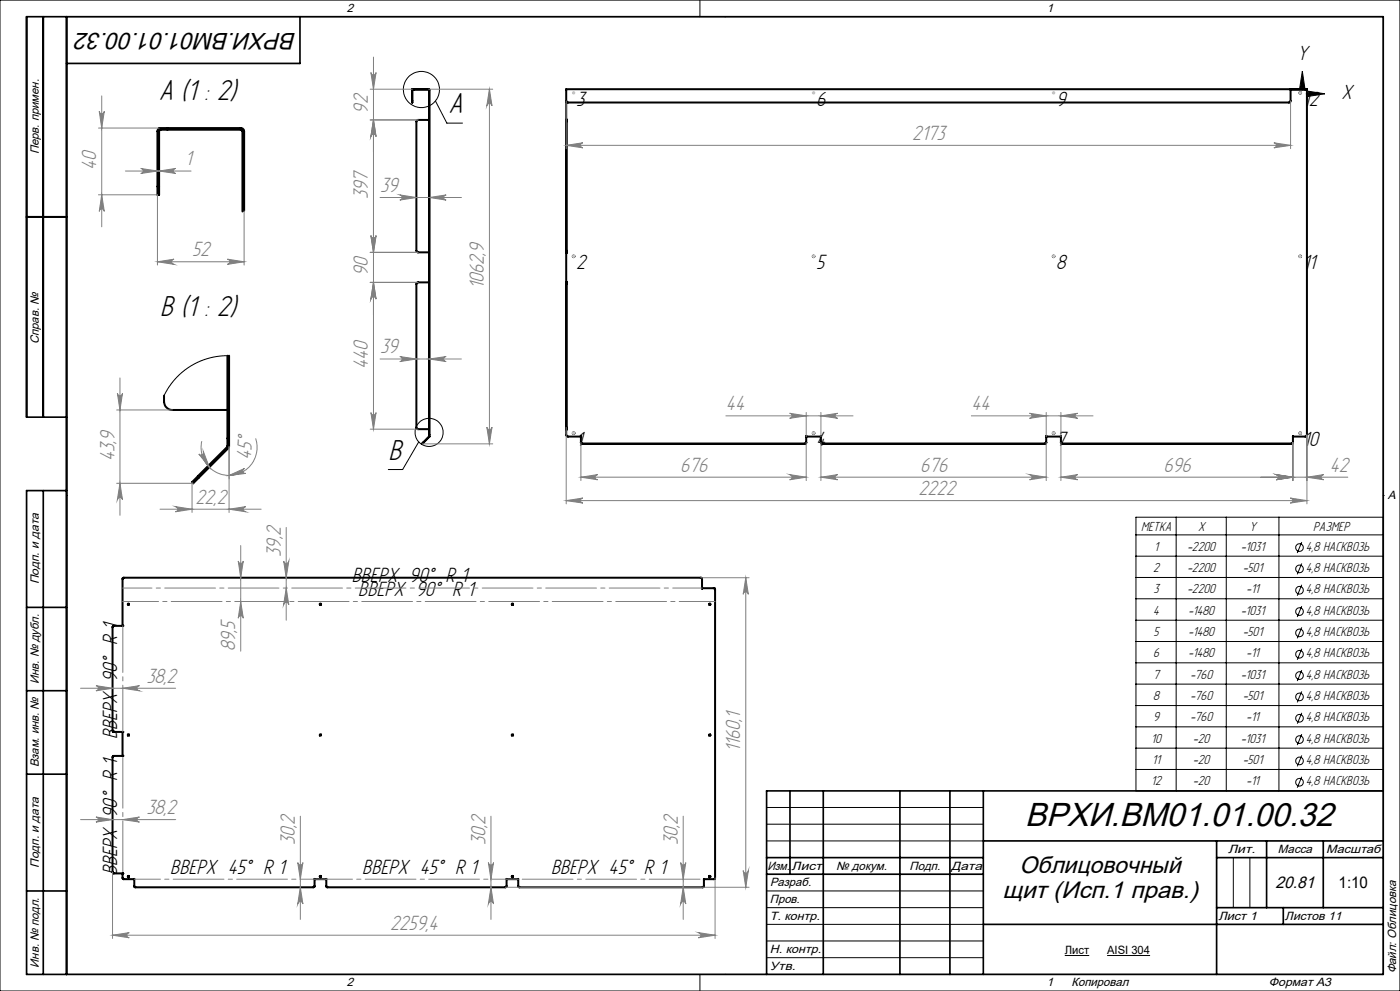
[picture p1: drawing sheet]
<svg xmlns="http://www.w3.org/2000/svg" width="420mm" height="297mm" viewBox="0 0 420 297" stroke-linecap="round" stroke-linejoin="round" font-family="sans-serif">
<g fill="none" stroke="#000" stroke-width=".6">
<path d="M47.7 38.5l-.5 .7v19.2h.5v-19.1l.5-.4M123.6 26.8l.1 3.9zM123.7 26.8l5 .1v103.9M123.7 26.7l5.1 .2v103.9M123.8 26.8l-.1 .1M128.7 35.9h-3.4l-.4 .5v38.7l.4 .5h3.4M170 35.9v39.7M170 35.9h.1M170.1 35.9h.1M170.1 35.9h-.2v-9.2h222.2v103.7l-.5 .4h-3.7M387.2 26.7v3.6l-.4 .4h-216.5l-.4-.5M387.2 26.8l4.9 .1"/>
<path d="M387.2 26.7v.1M8 65h12M73.2 63.1v-23.7a1.02 1.02 0 0 0-1-1h-24.5v.5h24.8l.2 .5v24M170 75.6h.1M170.1 75.6h.1M170.1 75.6l-.2 .1v8.9M128.7 84.6h-3.4l-.4 .5v43l.4 .5h3.4M169.9 84.6l.1 44M170.1 84.6l-.1 44M170.1 84.6h-.2M170.1 84.6h.1M49.2 118.6a4.1 4.1 0 0 0 .8 3.5l.8 .6 .9 .2h16.5"/>
<path d="M68.2 106.6v27.3h.5M68.7 106.6v27.3M68.2 133.7l-10.6 10.8 .4 .3 10.7-10.9M128.7 130.8l-2 2.2 2.1-2.2M128.7 130.8h.1M170 128.6h.1M170.1 128.6h.1M170.1 128.6l-.2 .1 .1 2 .4 .1 3.9-.1v2l.4 .3h66.8l.4-.3v-2h4.4v2l.4 .3h66.8l.4-.3v-2h4.4v2l.4 .3h68.8l.4-.3v-2M174.3 132.6l.4 .4h66.8l.4-.4M174.3 130.8h.1M241.9 130.8h.1M246.3 132.6l.4 .4h66.8l.4-.4"/>
<path d="M246.3 130.8h.1M313.9 130.8h.1M318.3 132.6l.4 .4h68.8l.4-.4M318.3 130.8h.1M387.9 130.7h.1M36.8 219.4v7.1l.2 .1h-3l-.2 .3v34.5l.3 .4h2.9h-.2v1.4l.2 .3h3.3M37 219.4h-2.9l-.3-.4v-31.1l.3-.3h2.9l-.2-.1v-14.1l.2-.3h173.4l.2 .3v3l3.7-.1 .2 .3v86.6l-.2 .3h-3.1M37 219.4h.1M40.3 263.4v2.3l.2 .2h53.6l.3-.3v-2.2l3.5 .1M40.3 263.4h.1M97.9 263.4v2.3l.2 .2h53.6l.3-.3v-2.2h3.5v2.2l.3 .3h55.1l.3-.3v-2.2M97.9 263.4h.1"/>
<path d="M211.2 263.4h.1"/>
<circle cx="390.1" cy="27.8" r=".24"/>
<circle cx="172.1" cy="76.8" r=".25"/>
<circle cx="244.1" cy="76.8" r=".23"/>
<circle cx="316.1" cy="76.8" r=".23"/>
<circle cx="390.1" cy="76.8" r=".24"/>
<circle cx="172.1" cy="129.8" r=".25"/>
<circle cx="244.1" cy="129.8" r=".24"/>
<circle cx="316.1" cy="129.8" r=".24"/>
<circle cx="390.1" cy="129.8" r=".25"/>
<circle cx="38.5" cy="181.1" r=".18"/>
<circle cx="96.1" cy="181.1" r=".19"/>
<circle cx="153.7" cy="181.1" r=".19"/>
<circle cx="212.9" cy="181.1" r=".19"/>
<circle cx="38.5" cy="220.3" r=".18"/>
<circle cx="96.1" cy="220.3" r=".19"/>
<circle cx="153.7" cy="220.3" r=".19"/>
<circle cx="212.9" cy="220.3" r=".19"/>
<circle cx="38.5" cy="262.7" r=".19"/>
<circle cx="96.1" cy="262.7" r=".19"/>
<circle cx="153.7" cy="262.7" r=".19"/>
<circle cx="212.9" cy="262.7" r=".19"/>
</g>
<g fill="none" stroke="#000" stroke-width=".3">
<path d="M0 0h420v297h-420zM20 5h395v287h-395zM210 0v5M217.5 5h.1M130.6 30.3l3.5 6.6h4.6M388.7 26.7h2.4M390.7 21.3l.7 5h-1.5zM390.7 26.3v.4M392.1 27.7v2.4M392.1 28.1h.4M392.5 27.3l5 .8-5 .8zM73.2 63.1l-.5 .3"/>
<path d="M68.7 106.6l-2.8 .1-2.6 .5-3.2 1-2.5 1.3-2.2 1.4-2.5 2.3-2 2.4-1.7 3M125.6 132.4l-4.8 8.3h-4.3M20 148.5h.1M352.8 155v82M367.9 155v82M383.7 155v82M415 148.5h.1M415 155h-74.2v82h74.2M340.8 160.3h74.2M340.8 166.7h74.2M340.8 173.1h74.2M340.8 179.5h74.2"/>
<path d="M390.5 162.5l-1.3 3.2M390.5 168.9l-1.3 3.2M390.5 175.3l-1.3 3.2M340.8 185.9h74.2M340.8 192.3h74.2M340.8 198.6h74.2M390.5 181.6l-1.3 3.3M390.5 188l-1.3 3.3M390.5 194.4l-1.3 3.3M340.8 205h74.2M340.8 211.5h74.2M340.8 217.8h74.2"/>
<path d="M390.5 200.8l-1.3 3.3M390.5 207.2l-1.3 3.3M390.5 213.6l-1.3 3.3M340.8 224.2h74.2M340.8 230.6h74.2M390.5 220l-1.3 3.3M390.5 226.4l-1.3 3.3M390.5 232.8l-1.3 3.3M230 242h65M230 247h65M230 252h65M370 257v15"/>
<path d="M375 257v15M230 267h65M230 272h65M230 277h65M210 292v5M217.5 292h.1M230 282h65M230 287h65M319.4 286.4h7.4M332.1 286.4h12.9"/>
<circle cx="126.4" cy="26.8" r="5.4"/>
<circle cx="128.7" cy="129.6" r="4.2"/>
<circle cx="389.8" cy="164.1" r="1.15"/>
<circle cx="389.8" cy="176.9" r="1.15"/>
<circle cx="389.8" cy="170.5" r="1.14"/>
<circle cx="389.8" cy="183.3" r="1.15"/>
<circle cx="389.8" cy="189.7" r="1.15"/>
<circle cx="389.8" cy="196.1" r="1.15"/>
<circle cx="389.8" cy="208.9" r="1.15"/>
<circle cx="389.8" cy="215.2" r="1.15"/>
<circle cx="389.8" cy="202.5" r="1.15"/>
<circle cx="389.8" cy="234.4" r="1.15"/>
<circle cx="389.8" cy="228.1" r="1.15"/>
<circle cx="389.8" cy="221.7" r="1.15"/>
</g>
<g fill="none" stroke="#c0c0c0" stroke-width=".3">
<path d="M171.6 27.8h1M171.7 27.5l.7 .7M172.1 27.3v1M172.4 27.5l-.7 .7M243.6 27.8h1M243.7 27.5l.7 .7M244.1 27.3v1M244.4 27.5l-.7 .7M315.6 27.8h1M315.7 27.5l.7 .7M316.1 27.3v1M316.4 27.5l-.7 .7"/>
<path d="M389.6 27.8h1M389.7 27.5l.7 .7M390.1 27.3v1M390.4 27.5l-.7 .7M171.6 76.8h1M171.7 76.5l.7 .7M172.1 76.3v1M172.4 76.5l-.7 .7M243.6 76.8h1M243.7 76.5l.7 .7M244.1 76.3v1M244.4 76.5l-.7 .7"/>
<path d="M315.6 76.8h1M315.7 76.5l.7 .7M316.1 76.3v1M316.4 76.5l-.7 .7M389.6 76.8h1M389.7 76.5l.7 .7M390.1 76.3v1M390.4 76.5l-.7 .7M171.6 129.8h1M171.7 129.5l.7 .7M172.1 129.3v1M172.4 129.5l-.7 .7"/>
<path d="M243.6 129.8h1M243.7 129.5l.7 .7M244.1 129.3v1M244.4 129.5l-.7 .7M315.6 129.8h1M315.7 129.5l.7 .7M316.1 129.3v1M316.4 129.5l-.7 .7M389.6 129.8h1M389.7 129.5l.7 .7M390.1 129.3v1M390.4 129.5l-.7 .7"/>
</g>
<g fill="none" stroke="#808080" stroke-width=".3">
<path d="M112 17.1v111.5M29.5 38.4h18.2M29.8 33.4a.76 .76 0 0 0 .7 .7 .76 .76 0 0 0 .8-.7l-.8 5zM30.5 28.7v39.3M111.1 35.9h14.3M111.1 26.7h12.6M111.3 21.7a.78 .78 0 0 0 .7 .7 .78 .78 0 0 0 .8-.7l-.8 5zM112 35.9l.8 5a.78 .78 0 0 0-.8-.7 .78 .78 0 0 0-.7 .7zM128.6 26.7h19.2M146.8 26.7l.8 5a.78 .78 0 0 0-.8-.7 .78 .78 0 0 0-.8 .7zM146.8 26.7v106.3M169.9 30.2v14.4"/>
<path d="M387.2 30.2v14.4M29.5 58.4h17.7M30.5 58.4l.8 5a.76 .76 0 0 0-.8-.8 .76 .76 0 0 0-.7 .8zM37.6 51.3h19.7M42.2 50.5l5 .8-5 .7a.76 .76 0 0 0 .7-.8 .76 .76 0 0 0-.7-.7zM47.2 58.4v21M47.7 51.3l5-.8a.76 .76 0 0 0-.7 .7 .76 .76 0 0 0 .7 .8zM114 59.2h24.4M119.9 58.4l5 .8-5 .8a.78 .78 0 0 0 .8-.8 .78 .78 0 0 0-.8-.8zM128.8 59.2l5-.8a.78 .78 0 0 0-.7 .8 .78 .78 0 0 0 .7 .8zM169.9 43.6h217.3M169.9 43.6l5-.8a.76 .76 0 0 0-.7 .7 .76 .76 0 0 0 .7 .8z"/>
<path d="M382.2 42.8l5 .8-5 .7a.76 .76 0 0 0 .7-.8 .76 .76 0 0 0-.7-.7zM47.2 78.5l5-.8a.78 .78 0 0 0-.7 .8 .78 .78 0 0 0 .7 .7zM47.2 78.5h26M68.2 77.7l5 .8-5 .7a.78 .78 0 0 0 .7-.7 .78 .78 0 0 0-.7-.8zM73.2 63.2v16.2M111.1 75.6h14.3M111.3 70.6a.78 .78 0 0 0 .7 .8 .78 .78 0 0 0 .8-.8l-.8 5zM111.1 84.6h14.3M112 84.6l.8 5a.78 .78 0 0 0-.8-.7 .78 .78 0 0 0-.7 .7zM35.2 117.9a.78 .78 0 0 0 .8 .7 .78 .78 0 0 0 .8-.7l-.8 5zM36 113.3v41.1M114 107.6h24.4"/>
<path d="M119.9 106.9l5 .7-5 .8a.76 .76 0 0 0 .8-.8 .76 .76 0 0 0-.8-.7zM128.8 107.6l5-.7a.76 .76 0 0 0-.7 .7 .76 .76 0 0 0 .7 .8zM35 122.9h16.7M59.7 136.1a.78 .78 0 0 0 1 .2 .78 .78 0 0 0 .3-1l1.8 4.7zM68.7 133.9v19.7M76.7 131.4a8.4 8.4 0 0 1-7.5 11.1 8.4 8.4 0 0 1-8.7-10.3M111.1 128.6h14.3M111.3 123.6a.78 .78 0 0 0 .7 .8 .78 .78 0 0 0 .8-.8l-.8 5zM126.7 133h21.1M146 128a.78 .78 0 0 0 .8 .7 .78 .78 0 0 0 .8-.7l-.8 5zM169.9 128.1v22.9M174.3 132.6v11.4"/>
<path d="M217.8 124.6h38.1M236.9 123.9l5 .7-5 .8a.76 .76 0 0 0 .7-.8 .76 .76 0 0 0-.7-.7zM241.9 123.6v7.2M241.9 132.6v11.4M246.3 132.6v11.4M246.3 123.6v7.2M246.3 124.6l5-.7a.76 .76 0 0 0-.8 .7 .76 .76 0 0 0 .8 .8zM291.4 124.6h36.5M308.9 123.9l5 .7-5 .8a.76 .76 0 0 0 .7-.8 .76 .76 0 0 0-.7-.7zM313.9 132.6v11.4M313.9 123.6v7.2M318.3 124.6l5-.7a.76 .76 0 0 0-.8 .7 .76 .76 0 0 0 .8 .8z"/>
<path d="M318.3 123.6v7.2M318.3 132.6v11.4M387.9 132.6v11.4M392.1 130.3v20.7M35 144.8h23M36 144.8l.8 5a.78 .78 0 0 0-.8-.7 .78 .78 0 0 0-.8 .7zM48 152.6h30.4M52.6 151.8l5 .8-5 .8a.78 .78 0 0 0 .8-.8 .78 .78 0 0 0-.8-.8zM57.6 144.5v9.1M68.7 152.6l5-.8a.78 .78 0 0 0-.7 .8 .78 .78 0 0 0 .7 .8zM68.7 142.5l4.6-2.1a.77 .77 0 0 0-.5 .9 .77 .77 0 0 0 1 .6zM85.9 158.1v27.8"/>
<path d="M169.9 150h222.2M169.9 150l5-.7a.76 .76 0 0 0-.7 .7 .76 .76 0 0 0 .7 .8zM174.3 143h67.6M174.3 143l5-.8a.78 .78 0 0 0-.8 .8 .78 .78 0 0 0 .8 .8zM236.9 142.2l5 .8-5 .8a.78 .78 0 0 0 .7-.8 .78 .78 0 0 0-.7-.8zM246.3 143h67.6M246.3 143l5-.8a.78 .78 0 0 0-.8 .8 .78 .78 0 0 0 .8 .8zM308.9 142.2l5 .8-5 .8a.78 .78 0 0 0 .7-.8 .78 .78 0 0 0-.7-.8zM318.3 143l5-.8a.78 .78 0 0 0-.8 .8 .78 .78 0 0 0 .8 .8zM318.3 143h86.1M382.9 142.2l5 .8-5 .8a.78 .78 0 0 0 .7-.8 .78 .78 0 0 0-.7-.8zM387.1 149.3l5 .7-5 .8a.76 .76 0 0 0 .7-.8 .76 .76 0 0 0-.7-.7z"/>
<path d="M392.1 143l5-.8a.78 .78 0 0 0-.8 .8 .78 .78 0 0 0 .8 .8zM71.5 168.1a.76 .76 0 0 0 .7 .7 .76 .76 0 0 0 .8-.7l-.8 5zM72.2 163.5v31.7M85.1 168.1a.78 .78 0 0 0 .8 .7 .78 .78 0 0 0 .7-.7l-.7 5zM85.9 176.2l.7 5.1a.78 .78 0 0 0-.7-.8 .78 .78 0 0 0-.8 .8zM210.2 173.1h14.5M223.7 173.1l.8 5a.78 .78 0 0 0-.8-.7 .78 .78 0 0 0-.7 .7zM223.7 173.1v92.8M72.2 180.3l.8 5a.76 .76 0 0 0-.8-.7 .76 .76 0 0 0-.7 .7zM24.2 206.3h28.5M28.8 205.5l5 .8-5 .7a.78 .78 0 0 0 .7-.7 .78 .78 0 0 0-.7-.8zM36.8 206.3l5-.8a.78 .78 0 0 0-.7 .8 .78 .78 0 0 0 .7 .7z"/>
<path d="M24.2 245.6h28.5M28.8 244.9l5 .7-5 .8a.76 .76 0 0 0 .7-.8 .76 .76 0 0 0-.7-.7zM36.8 245.6l5-.7a.76 .76 0 0 0-.7 .7 .76 .76 0 0 0 .7 .8zM89.3 258.5a.78 .78 0 0 0 .8 .7 .78 .78 0 0 0 .8-.7l-.8 5zM90.1 244.6v31M146.5 258.5a.78 .78 0 0 0 .8 .7 .78 .78 0 0 0 .8-.7l-.8 5zM147.3 244.6v31M204.2 258.5a.78 .78 0 0 0 .8 .7 .78 .78 0 0 0 .7-.7l-.7 5zM205 244.6v31M33.8 261.3v20M90.1 265.9l.8 5a.78 .78 0 0 0-.8-.7 .78 .78 0 0 0-.8 .7zM147.3 265.9l.8 5a.78 .78 0 0 0-.8-.7 .78 .78 0 0 0-.8 .7z"/>
<path d="M151.6 265.9h73.1M205 265.9l.7 5a.78 .78 0 0 0-.7-.7 .78 .78 0 0 0-.8 .7zM209.5 279.5l5 .8-5 .8a.78 .78 0 0 0 .8-.8 .78 .78 0 0 0-.8-.8zM214.5 263.1v18.2M223 260.9a.78 .78 0 0 0 .7 .8 .78 .78 0 0 0 .8-.8l-.8 5zM33.8 280.3h180.7M33.8 280.3l5-.8a.78 .78 0 0 0-.7 .8 .78 .78 0 0 0 .7 .8z"/>
</g>
<g fill="none" stroke="#000" stroke-width=".5">
<path d="M13 5v120M20 5v287M90 5v14h-70M8 65h12M20 125h-12v-120h407v287h-407v-145h12M13 147v145M8 182h12M8 207h12M8 232h12M237 237v25M247 237v55M270 237v55"/>
<path d="M285 237v55M295 237v55M415 237h-185v55M230 257h65M295 252h120M365 252v40M365 257h50M380 252v20M397 252v20M8 267h12M230 262h65M295 277h120"/>
<path d="M365 272h50M385 272v5"/>
</g>
<path d="M210.6 176.2h-173.8" fill="none" stroke="#808080" stroke-width=".3" stroke-dasharray="15.2 1.3 1.3 1.3" stroke-dashoffset="6.4"/>
<path d="M214.5 180.3h-177.7" fill="none" stroke="#808080" stroke-width=".3" stroke-dasharray="15.2 1.3 1.3 1.3" stroke-dashoffset="4.5"/>
<path d="M36.8 187.6v31.7" fill="none" stroke="#808080" stroke-width=".3" stroke-dasharray="15.2 1.3 1.3 1.3" stroke-dashoffset="1.3"/>
<path d="M36.8 226.5v35.2" fill="none" stroke="#808080" stroke-width=".3" stroke-dasharray="15.2 1.3 1.3 1.3" stroke-dashoffset="-.5"/>
<path d="M155.5 263.5h55.7" fill="none" stroke="#808080" stroke-width=".3" stroke-dasharray="15.2 1.3 1.3 1.3" stroke-dashoffset="-1.2"/>
<path d="M40.3 263.5h57.6M97.9 263.5h57.6" fill="none" stroke="#808080" stroke-width=".3" stroke-dasharray="15.2 1.3 1.3 1.3" stroke-dashoffset="7.4"/>
<path d="M392.5 27.3l5 .8-5 .8zM390.7 21.3l.7 5h-1.5zM391.9 27.8l-.2 .3h.4h-.4a.35 .35 0 0 0 .4 .4 .35 .35 0 0 0 .3-.5 .35 .35 0 0 0-.5-.2zM390.4 26.6l-.1 .1h.4h-.4a.33 .33 0 0 0 .5 .3 .33 .33 0 0 0 .1-.5 .33 .33 0 0 0-.5 .1z" fill="#000"/>
<g fill="#808080">
<path d="M169.9 150l5-.7a.76 .76 0 0 0-.7 .7 .76 .76 0 0 0 .7 .8zM387.1 149.3l5 .7-5 .8a.76 .76 0 0 0 .7-.8 .76 .76 0 0 0-.7-.7zM174.3 143l5-.8a.78 .78 0 0 0-.8 .8 .78 .78 0 0 0 .8 .8zM236.9 142.2l5 .8-5 .8a.78 .78 0 0 0 .7-.8 .78 .78 0 0 0-.7-.8zM236.9 123.9l5 .7-5 .8a.76 .76 0 0 0 .7-.8 .76 .76 0 0 0-.7-.7zM246.3 124.6l5-.7a.76 .76 0 0 0-.8 .7 .76 .76 0 0 0 .8 .8zM308.9 123.9l5 .7-5 .8a.76 .76 0 0 0 .7-.8 .76 .76 0 0 0-.7-.7zM318.3 124.6l5-.7a.76 .76 0 0 0-.8 .7 .76 .76 0 0 0 .8 .8zM318.3 143l5-.8a.78 .78 0 0 0-.8 .8 .78 .78 0 0 0 .8 .8zM382.9 142.2l5 .8-5 .8a.78 .78 0 0 0 .7-.8 .78 .78 0 0 0-.7-.8zM382.9 142.2l5 .8-5 .8a.78 .78 0 0 0 .7-.8 .78 .78 0 0 0-.7-.8zM392.1 143l5-.8a.78 .78 0 0 0-.8 .8 .78 .78 0 0 0 .8 .8zM33.8 280.3l5-.8a.78 .78 0 0 0-.7 .8 .78 .78 0 0 0 .7 .8zM209.5 279.5l5 .8-5 .8a.78 .78 0 0 0 .8-.8 .78 .78 0 0 0-.8-.8zM28.8 244.9l5 .7-5 .8a.76 .76 0 0 0 .7-.8 .76 .76 0 0 0-.7-.7zM36.8 245.6l5-.7a.76 .76 0 0 0-.7 .7 .76 .76 0 0 0 .7 .8zM28.8 205.5l5 .8-5 .7a.78 .78 0 0 0 .7-.7 .78 .78 0 0 0-.7-.8zM36.8 206.3l5-.8a.78 .78 0 0 0-.7 .8 .78 .78 0 0 0 .7 .7z"/>
<path d="M119.9 58.4l5 .8-5 .8a.78 .78 0 0 0 .8-.8 .78 .78 0 0 0-.8-.8zM128.8 59.2l5-.8a.78 .78 0 0 0-.7 .8 .78 .78 0 0 0 .7 .8zM119.9 106.9l5 .7-5 .8a.76 .76 0 0 0 .8-.8 .76 .76 0 0 0-.8-.7zM128.8 107.6l5-.7a.76 .76 0 0 0-.7 .7 .76 .76 0 0 0 .7 .8zM47.2 78.5l5-.8a.78 .78 0 0 0-.7 .8 .78 .78 0 0 0 .7 .7zM68.2 77.7l5 .8-5 .7a.78 .78 0 0 0 .7-.7 .78 .78 0 0 0-.7-.8zM52.6 151.8l5 .8-5 .8a.78 .78 0 0 0 .8-.8 .78 .78 0 0 0-.8-.8zM68.7 152.6l5-.8a.78 .78 0 0 0-.7 .8 .78 .78 0 0 0 .7 .8z"/>
<path d="M246.3 143l5-.8a.78 .78 0 0 0-.8 .8 .78 .78 0 0 0 .8 .8zM308.9 142.2l5 .8-5 .8a.78 .78 0 0 0 .7-.8 .78 .78 0 0 0-.7-.8z"/>
<path d="M59.7 136.1a.78 .78 0 0 0 1 .2 .78 .78 0 0 0 .3-1l1.8 4.7zM68.7 142.5l4.6-2.1a.77 .77 0 0 0-.5 .9 .77 .77 0 0 0 1 .6z"/>
<path d="M146 128a.78 .78 0 0 0 .8 .7 .78 .78 0 0 0 .8-.7l-.8 5zM146.8 26.7l.8 5a.78 .78 0 0 0-.8-.7 .78 .78 0 0 0-.8 .7zM30.5 58.4l.8 5a.76 .76 0 0 0-.8-.8 .76 .76 0 0 0-.7 .8zM29.8 33.4a.76 .76 0 0 0 .7 .7 .76 .76 0 0 0 .8-.7l-.8 5z"/>
<path d="M111.3 123.6a.78 .78 0 0 0 .7 .8 .78 .78 0 0 0 .8-.8l-.8 5zM112 84.6l.8 5a.78 .78 0 0 0-.8-.7 .78 .78 0 0 0-.7 .7z"/>
<path d="M223 260.9a.78 .78 0 0 0 .7 .8 .78 .78 0 0 0 .8-.8l-.8 5zM223.7 173.1l.8 5a.78 .78 0 0 0-.8-.7 .78 .78 0 0 0-.7 .7zM90.1 265.9l.8 5a.78 .78 0 0 0-.8-.7 .78 .78 0 0 0-.8 .7zM89.3 258.5a.78 .78 0 0 0 .8 .7 .78 .78 0 0 0 .8-.7l-.8 5zM205 265.9l.7 5a.78 .78 0 0 0-.7-.7 .78 .78 0 0 0-.8 .7zM204.2 258.5a.78 .78 0 0 0 .8 .7 .78 .78 0 0 0 .7-.7l-.7 5zM85.9 176.2l.7 5.1a.78 .78 0 0 0-.7-.8 .78 .78 0 0 0-.8 .8zM85.1 168.1a.78 .78 0 0 0 .8 .7 .78 .78 0 0 0 .7-.7l-.7 5zM36 144.8l.8 5a.78 .78 0 0 0-.8-.7 .78 .78 0 0 0-.8 .7zM35.2 117.9a.78 .78 0 0 0 .8 .7 .78 .78 0 0 0 .8-.7l-.8 5z"/>
<path d="M147.3 265.9l.8 5a.78 .78 0 0 0-.8-.7 .78 .78 0 0 0-.8 .7zM146.5 258.5a.78 .78 0 0 0 .8 .7 .78 .78 0 0 0 .8-.7l-.8 5z"/>
<path d="M111.3 21.7a.78 .78 0 0 0 .7 .7 .78 .78 0 0 0 .8-.7l-.8 5zM112 35.9l.8 5a.78 .78 0 0 0-.8-.7 .78 .78 0 0 0-.7 .7z"/>
<path d="M111.3 70.6a.78 .78 0 0 0 .7 .8 .78 .78 0 0 0 .8-.8l-.8 5zM112 84.6l.8 5a.78 .78 0 0 0-.8-.7 .78 .78 0 0 0-.7 .7z"/>
<path d="M112 35.9l.8 5a.78 .78 0 0 0-.8-.7 .78 .78 0 0 0-.7 .7zM111.3 70.6a.78 .78 0 0 0 .7 .8 .78 .78 0 0 0 .8-.8l-.8 5zM71.5 168.1a.76 .76 0 0 0 .7 .7 .76 .76 0 0 0 .8-.7l-.8 5zM72.2 180.3l.8 5a.76 .76 0 0 0-.8-.7 .76 .76 0 0 0-.7 .7z"/>
<path d="M42.2 50.5l5 .8-5 .7a.76 .76 0 0 0 .7-.8 .76 .76 0 0 0-.7-.7zM47.7 51.3l5-.8a.76 .76 0 0 0-.7 .7 .76 .76 0 0 0 .7 .8z"/>
<path d="M169.9 43.6l5-.8a.76 .76 0 0 0-.7 .7 .76 .76 0 0 0 .7 .8zM382.2 42.8l5 .8-5 .7a.76 .76 0 0 0 .7-.8 .76 .76 0 0 0-.7-.7z"/>
</g>
<text font-size="10" x="307.5" y="247.6">ВРХИ.ВМ01.01.00.32</text>
<g font-size="9.7">
<text x="47.7" y="30">A (1 : 2)</text>
<text x="134.6" y="34">A</text>
<text x="48.1" y="94.7">B (1 : 2)</text>
<text x="116.5" y="137.8">B</text>
</g>
<g font-size="7.1">
<text x="88.9" y="9.8" transform="rotate(-180 88.9 9.8)">ВРХИ.ВМ01.01.00.32</text>
<text x="305.9" y="261.5">Облицовочный</text>
<text x="300.7" y="269">щит (Исп.1 прав.)</text>
</g>
<g font-size="6.9">
<text x="389.2" y="17.9">Y</text>
<text x="402.5" y="29.7">X</text>
<text x="172.8" y="31.7">3</text>
<text x="244.8" y="31.7">6</text>
<text x="316.8" y="31.7">9</text>
<text x="390.8" y="31.7">12</text>
<text x="172.8" y="80.6">2</text>
<text x="244.8" y="80.6">5</text>
<text x="316.8" y="80.6">8</text>
<text x="390.8" y="80.6">11</text>
<text x="172.8" y="133.7">1</text>
<text x="244.8" y="133.7">4</text>
<text x="316.8" y="133.7">7</text>
<text x="390.8" y="133.7">10</text>
<text x="105.5" y="174.6">ВВЕРХ 90° R 1</text>
<text x="107.5" y="178.6">ВВЕРХ 90° R 1</text>
<text x="35.2" y="221.6" transform="rotate(-90 35.2 221.6)">ВВЕРХ 90° R 1</text>
<text x="35.2" y="262.3" transform="rotate(-90 35.2 262.3)">ВВЕРХ 90° R 1</text>
<text x="51.1" y="261.8">ВВЕРХ 45° R 1</text>
<text x="108.7" y="261.8">ВВЕРХ 45° R 1</text>
<text x="165.3" y="261.8">ВВЕРХ 45° R 1</text>
</g>
<g font-size="6.9" fill="#808080">
<text x="110.4" y="34" transform="rotate(-90 110.4 34)">92</text>
<text x="273.7" y="41.9">2173</text>
<text x="28.9" y="51.1" transform="rotate(-90 28.9 51.1)">40</text>
<text x="55.5" y="49.6">1</text>
<text x="110.4" y="59.7" transform="rotate(-90 110.4 59.7)">397</text>
<text x="114" y="57.5">39</text>
<text x="57.7" y="76.8">52</text>
<text x="110.4" y="82.8" transform="rotate(-90 110.4 82.8)">90</text>
<text x="145.2" y="86.7" transform="rotate(-90 145.2 86.7)">1062,9</text>
<text x="114" y="105.9">39</text>
<text x="110.4" y="110.7" transform="rotate(-90 110.4 110.7)">440</text>
<text x="217.8" y="122.9">44</text>
<text x="291.4" y="122.9">44</text>
<text x="75.2" y="138" transform="rotate(-86 75.2 138)">45°</text>
<text x="34.3" y="138.2" transform="rotate(-90 34.3 138.2)">43,9</text>
<text x="204" y="141.3">676</text>
<text x="276" y="141.3">676</text>
<text x="349" y="141.3">696</text>
<text x="398.9" y="141.3">42</text>
<text x="275.5" y="148.3">2222</text>
<text x="58.7" y="150.9">22,2</text>
<text x="84.2" y="166.8" transform="rotate(-90 84.2 166.8)">39,2</text>
<text x="70.6" y="195.1" transform="rotate(-90 70.6 195.1)">89,5</text>
<text x="43.9" y="204.6">38,2</text>
<text x="222.1" y="225.4" transform="rotate(-90 222.1 225.4)">1160,1</text>
<text x="43.9" y="243.9">38,2</text>
<text x="88.5" y="253.4" transform="rotate(-90 88.5 253.4)">30,2</text>
<text x="145.6" y="253.4" transform="rotate(-90 145.6 253.4)">30,2</text>
<text x="203.3" y="253.4" transform="rotate(-90 203.3 253.4)">30,2</text>
<text x="117.1" y="278.6">2259,4</text>
</g>
<text font-size="5" x="382.7" y="266">20.81</text>
<text font-size="4.8" x="401.6" y="266">1:10</text>
<g font-size="4.4">
<text x="342.3" y="159.2">МЕТКА</text>
<text x="359.4" y="159.2">X</text>
<text x="374.8" y="159.2">Y</text>
<text x="394" y="159.2">РАЗМЕР</text>
<text x="346.3" y="165.1">1</text>
<text x="356.2" y="165.1">-2200</text>
<text x="372.3" y="165.1">-1031</text>
<text x="391.8" y="165.1">4,8 НАСКВОЗЬ</text>
<text x="346" y="171.5">2</text>
<text x="356.2" y="171.5">-2200</text>
<text x="372.9" y="171.5">-501</text>
<text x="391.8" y="171.5">4,8 НАСКВОЗЬ</text>
<text x="346.1" y="177.9">3</text>
<text x="356.2" y="177.9">-2200</text>
<text x="374" y="177.9">-11</text>
<text x="391.8" y="177.9">4,8 НАСКВОЗЬ</text>
<text x="346" y="184.3">4</text>
<text x="356.5" y="184.3">-1480</text>
<text x="372.3" y="184.3">-1031</text>
<text x="391.8" y="184.3">4,8 НАСКВОЗЬ</text>
<text x="346.1" y="190.6">5</text>
<text x="356.5" y="190.6">-1480</text>
<text x="372.9" y="190.6">-501</text>
<text x="391.8" y="190.6">4,8 НАСКВОЗЬ</text>
<text x="346" y="197">6</text>
<text x="356.5" y="197">-1480</text>
<text x="374" y="197">-11</text>
<text x="391.8" y="197">4,8 НАСКВОЗЬ</text>
<text x="346" y="203.4">7</text>
<text x="357.1" y="203.4">-760</text>
<text x="372.3" y="203.4">-1031</text>
<text x="391.8" y="203.4">4,8 НАСКВОЗЬ</text>
<text x="346" y="209.8">8</text>
<text x="357.1" y="209.8">-760</text>
<text x="372.9" y="209.8">-501</text>
<text x="391.8" y="209.8">4,8 НАСКВОЗЬ</text>
<text x="346" y="216.2">9</text>
<text x="357.1" y="216.2">-760</text>
<text x="374" y="216.2">-11</text>
<text x="391.8" y="216.2">4,8 НАСКВОЗЬ</text>
<text x="345.4" y="222.6">10</text>
<text x="358" y="222.6">-20</text>
<text x="372.3" y="222.6">-1031</text>
<text x="391.8" y="222.6">4,8 НАСКВОЗЬ</text>
<text x="345.7" y="229">11</text>
<text x="358" y="229">-20</text>
<text x="372.9" y="229">-501</text>
<text x="391.8" y="229">4,8 НАСКВОЗЬ</text>
<text x="345.4" y="235.4">12</text>
<text x="358" y="235.4">-20</text>
<text x="374" y="235.4">-11</text>
<text x="391.8" y="235.4">4,8 НАСКВОЗЬ</text>
</g>
<g font-size="3.6">
<text x="104" y="3.6">2</text>
<text x="314" y="3.6">1</text>
<text x="11.6" y="46.3" transform="rotate(-90 11.6 46.3)">Перв. примен.</text>
<text x="11.6" y="103.2" transform="rotate(-90 11.6 103.2)">Справ. №</text>
<text x="416.4" y="149.6">A</text>
<text x="11.6" y="175.1" transform="rotate(-90 11.6 175.1)">Подп. и дата</text>
<text x="11.6" y="205" transform="rotate(-90 11.6 205)">Инв. № дубл.</text>
<text x="11.6" y="230" transform="rotate(-90 11.6 230)">Взам. инв. №</text>
<text x="368.4" y="255.6">Лит.</text>
<text x="383.4" y="255.6">Масса</text>
<text x="397.8" y="255.6">Масштаб</text>
<text x="11.6" y="260.1" transform="rotate(-90 11.6 260.1)">Подп. и дата</text>
<text x="230.2" y="260.6">Изм.</text>
<text x="237.5" y="260.6">Лист</text>
<text x="250.9" y="260.6">№ докум.</text>
<text x="272.9" y="260.6">Подп.</text>
<text x="285.4" y="260.6">Дата</text>
<text x="231" y="265.6">Разраб.</text>
<text x="231" y="275.6">Т. контр.</text>
<text x="231" y="270.6">Пров.</text>
<text x="365.5" y="275.6">Лист 1</text>
<text x="385.5" y="275.6">Листов 11</text>
<text x="231" y="285.6">Н. контр.</text>
<text x="11.6" y="290" transform="rotate(-90 11.6 290)">Инв. № подл.</text>
<text x="231" y="290.6">Утв.</text>
<text x="418.9" y="291.8" transform="rotate(-90 418.9 291.8)">Файл: Облицовка</text>
<text x="104" y="295.6">2</text>
<text x="314" y="295.6">1</text>
<text x="321.5" y="295.6">Копировал</text>
<text x="380.7" y="295.6">Формат А3</text>
</g>
<g font-size="3.4">
<text x="319.4" y="286">Лист</text>
<text x="332.1" y="286">AISI 304</text>
</g>
</svg>
